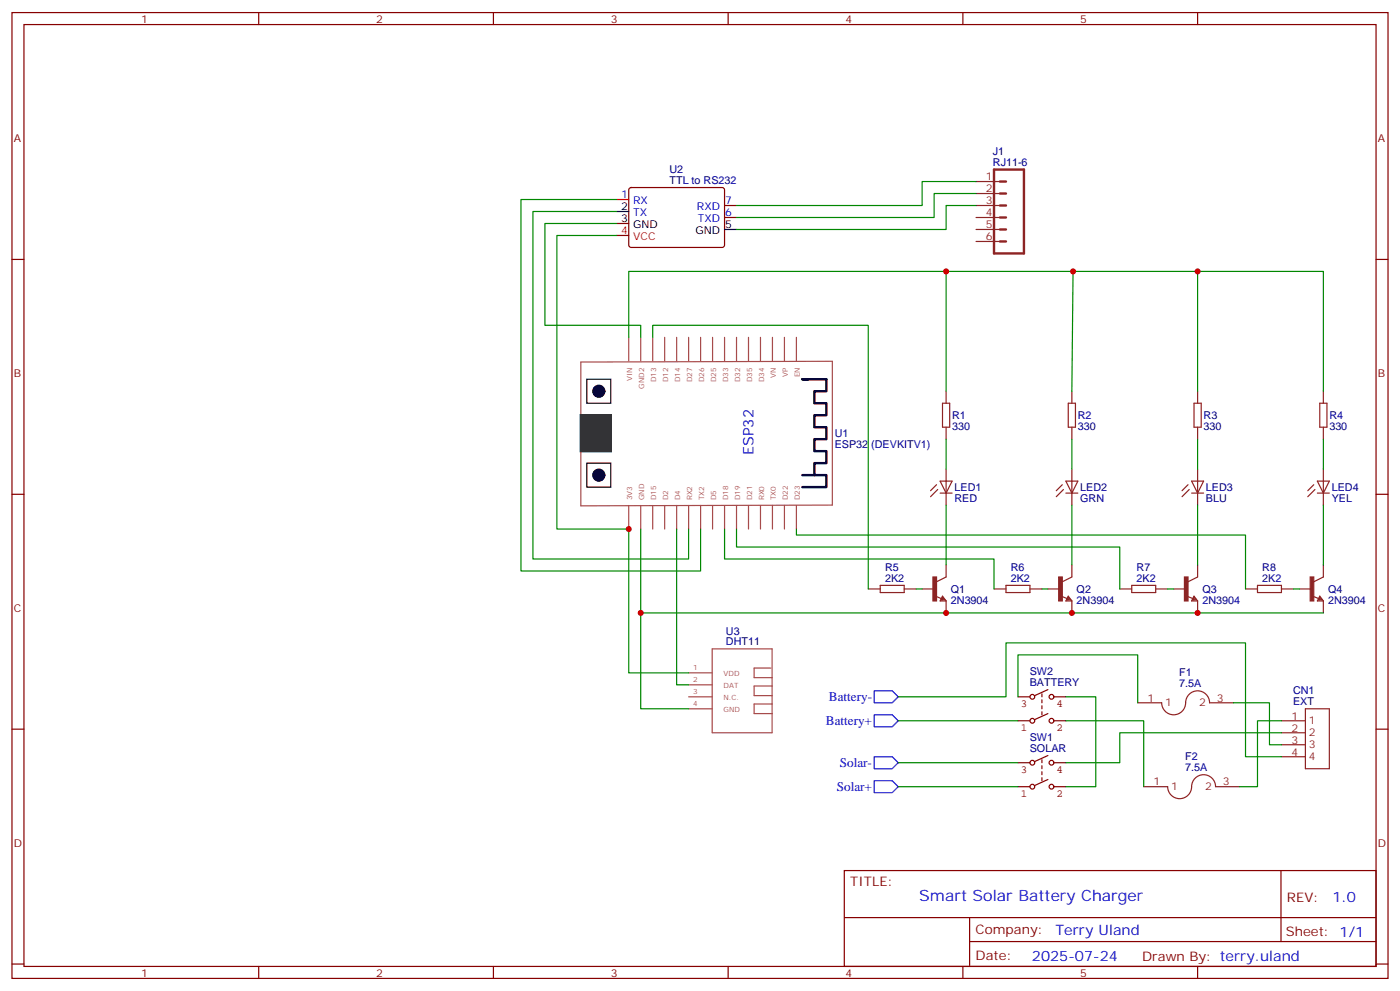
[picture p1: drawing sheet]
<svg xmlns="http://www.w3.org/2000/svg" width="412mm" height="292mm" viewBox="0 0 412 292" stroke-linecap="round" stroke-linejoin="round" font-family="sans-serif">
<g fill="none" stroke="#870000" stroke-width=".35">
<path d="M3.5 3.7h405.4v284.3h-405.4zM7.1 7.2h398.2v277.3h-398.2zM76.2 3.7v3.5M145.3 3.7v3.5M214.5 3.7v3.5M283.6 3.7v3.5M352.8 3.7v3.5M185.4 55.4l.5-.2 27.1 .1 .4 .6v16.5l-.7 .4h-27.1l-.4-.7v-16.2zM3.5 76.4h3.6M181.7 65.8h3.5M181.7 69.3h3.5M213.4 64h3.6"/>
<path d="M213.4 60.5h3.6M405.3 76.4h3.6M3.5 145.5h3.6M405.3 145.5h3.6M3.5 214.7h3.6M405.3 214.7h3.6M248.7 256.3h156.6v28.2h-156.6zM377.3 256.3v20.9M248.7 270.1h156.5M285.6 277.2h119.6M285.6 270.1v14.2M3.5 283.8h3.6"/>
<path d="M76.2 284.5v3.5M145.3 284.5v3.5M214.5 284.5v3.5M283.6 284.5v3.5M352.8 284.5v3.5M405.3 283.8h3.6"/>
</g>
<g fill="none" stroke="#a64a4a" stroke-width=".35">
<path d="M185.2 99.3v7M188.7 99.3v7M192.3 99.3v7M195.8 99.3v7M199.3 99.3v7M202.8 99.3v7M206.4 99.3v7M209.9 99.3v7M213.4 99.3v7M217 99.3v7M220.5 99.3v7M224 99.3v7"/>
<path d="M227.5 99.3v7M231.1 99.3v7M234.6 99.3v7M171.1 106.6l74.1-.2v42.3l-74.1 .2zM185.2 148.8v7M188.7 148.8v7M192.3 148.8v7M195.8 148.8v7M199.3 148.8v7M202.8 148.8v7M206.4 148.8v7M209.9 148.8v7"/>
<path d="M213.4 148.8v7M217 148.8v7M220.5 148.8v7M224 148.8v7M227.5 148.8v7M231.1 148.8v7M234.6 148.8v7M202.8 198.1h7M209.8 191h17.6v24.7h-17.6zM227.1 196.7h-5v2.8h5.3M202.8 201.6h7M202.8 205.1h7"/>
<path d="M202.8 208.7h7M227.4 202h-5.3v2.8h5.3M227.4 207.3h-5.3v2.8h5.3"/>
</g>
<path d="M171.1 122.2h8.8v10.6h-8.8z" fill="#333" stroke="#333" stroke-width=".71"/>
<path d="M181.7 62.3h3.5M213.4 67.6h3.6M172.9 111.7h7v7h-7zM172.9 136.3h7v7.1h-7z" fill="none" stroke="#000" stroke-width=".35"/>
<g fill="#000" stroke="#000" stroke-width=".35">
<circle cx="176.4" cy="115.2" r="1.76"/>
<circle cx="176.4" cy="139.9" r="1.76"/>
</g>
<path d="M238.1 111.7h-1.7h7v3.5h-3.5v3.5h3.5v3.5h-3.5v3.6h3.5v3.5h-3.5v3.5h3.5v3.5h-3.5v3.6h3.5v3.5h-7M236.4 139.9h3.5" fill="none" stroke="#000" stroke-width=".71"/>
<path d="M181.7 58.7h3.5" fill="none" stroke="#f00" stroke-width=".35"/>
<g fill="none" stroke="#008700" stroke-width=".35">
<path d="M181.7 58.7h-28.2v109.4h52.9v-12.3M287.5 53.4h-15.9v7.1h-54.6M287.5 57h-12.3v7h-58.2M181.7 65.8h-21.2v30h28.2v3.5M181.7 69.3h-17.7v86.5h21.2v42.3h17.6M181.7 62.3h-24.7v102.3h45.8v-8.8M278.7 79.9v35.3M287.5 60.5h-8.8v7.1h-61.7M316.1 79.9l-.4 35.3M352.8 79.9v35.3M185.2 99.3v-19.4h204.6v35.3M192.3 99.3v-3.5h63.5v77.6"/>
<path d="M278.7 129.3v8.8M315.7 129.3v8.8M352.8 129.3v8.8M389.8 129.3v8.8M188.7 155.8v24.6h201.1M199.3 155.8v45.8h3.5M213.4 155.8v8.8h79.4v8.8M217 155.8v5.2h112.8v12.4M234.6 155.8v1.7h132.3v15.9M278.7 148.7v17.6M315.7 148.7v17.6M352.8 148.7v17.6"/>
<path d="M389.8 148.7v17.6M269.9 173.4h1.7M306.9 173.4h1.8M344 173.4h1.7M381 173.4h1.8M188.7 180.4v28.3h14.1M264.6 205.1h31.7v-15.8h70.6v33.5h10.6M264.6 212.2h35.3M299.9 205.1v-12.3h35.2v14.1M314 205.1h8.8v26.5h-8.8M314 212.2h22.9v19.4M363.4 206.9h10.5v12.4h3.6"/>
<path d="M377.5 212.2h-7.1v19.4h-5.3M377.5 215.7h-47.7v8.8h-15.8M264.6 224.5h35.3M264.6 231.6h35.3"/>
</g>
<g fill="none" stroke="#8c2424" stroke-width=".35">
<path d="M287.5 53.4h7.1M287.5 57h7.1M287.5 60.5h7.1M287.5 64h7.1M287.5 67.6h7.1M287.5 71.1h7.1M277.6 118.7h2.2v7.1h-2.2zM278.7 115.2v3.5M314.7 118.7h2.1v7.1h-2.1zM315.7 115.2v3.5M351.7 118.7h2.1v7.1h-2.1zM352.8 115.2v3.5"/>
<path d="M388.8 118.7h2.1v7.1h-2.1zM389.8 115.2v3.5M278.7 125.8v3.5M278.7 138.1v10.6M315.7 125.8v3.5M315.7 138.1v10.6M352.8 125.8v3.5M352.8 138.1v10.6M389.8 125.8v3.5M389.8 138.1v10.6M275.9 142.7l-1.8 1.8M276.2 144.1l-2.1 2.1"/>
<path d="M276.9 141.6h3.6l-1.8 3.6zM276.9 145.2h3.6M312.9 142.7l-1.8 1.8M313.3 144.1l-2.2 2.1M314 145.2h3.5M314 141.6h3.5l-1.8 3.6zM350 142.7l-1.8 1.8M350.3 144.1l-2.1 2.1M351 145.2h3.5M351 141.6h3.5l-1.7 3.6zM387 142.7l-1.8 1.8M387.3 144.1l-2.1 2.1"/>
<path d="M388.1 145.2h3.5M388.1 141.6h3.5l-1.8 3.6zM255.8 173.4h3.5M259.3 172.3h7v2.1h-7zM266.3 173.4h3.6M271.6 173.4h3.6M275.5 175.5l1.8 .7M277.6 176.2v.4M277.6 175.5l1.1 1.4h-1.8zM277.6 175.9l.7 .7h-1zM278.7 166.3v3.6l-2.8 1.4M278.7 176.9v3.5"/>
<path d="M292.8 173.4h3.5M296.3 172.3h7.1v2.1h-7.1zM303.4 173.4h3.5M308.7 173.4h3.5M312.6 175.5l1.7 .7M314.7 176.2v.4M314.7 175.5l1 1.4h-1.7zM314.7 175.9l.7 .7h-1.1zM315.7 166.3v3.6l-2.8 1.4M315.7 176.9v3.5M329.8 173.4h3.6M333.4 172.3h7v2.1h-7z"/>
<path d="M340.4 173.4h3.6M345.7 173.4h3.5M349.6 175.5l1.8 .7M351.7 176.2v.4M351.7 175.5l1.1 1.4h-1.8zM351.7 175.9l.7 .7h-1zM352.8 166.3v3.6l-2.8 1.4M352.8 176.9v3.5M366.9 173.4h3.5M370.4 172.3h7.1v2.1h-7.1zM377.5 173.4h3.5M382.8 173.4h3.5"/>
<path d="M386.6 175.5l1.8 .7M388.8 176.2v.4M388.8 175.5l1 1.4h-1.7zM388.8 175.9l.7 .7h-1.1zM389.8 166.3v3.6l-2.8 1.4M389.8 176.9v3.5M335.1 206.9h7.1a3.6 3.6 0 0 0 3.9 3.5 3.6 3.6 0 0 0 3.2-4.2 3.5 3.5 0 0 1 3.8-2.8 3.5 3.5 0 0 1 3.2 3.5h7.1M377.5 212.2h7M377.5 215.7h7M377.5 219.3h7M384.5 208.7h7.1v17.6h-7.1zM336.9 231.6h7.1a3.6 3.6 0 0 0 3.9 3.5 3.6 3.6 0 0 0 3.2-4.2 3.5 3.5 0 0 1 3.8-2.8 3.5 3.5 0 0 1 3.2 3.5h7"/>
<path d="M377.5 222.8h7"/>
</g>
<path d="M292.8 49.9h8.8v24.7h-8.8zM294.6 57h1.7M294.6 53.4h1.7M294.6 60.5h1.7M294.6 67.6h1.7M294.6 64h1.7M294.6 71.1h1.7" fill="none" stroke="#8c2424" stroke-width=".71"/>
<g fill="#8c2424" stroke="#8c2424" stroke-width=".35">
<path d="M274.8 169.9h1.1v7h-1.1z"/>
<path d="M311.9 169.9h1v7h-1z"/>
<path d="M348.9 169.9h1.1v7h-1.1z"/>
<path d="M385.9 169.9h1.1v7h-1.1z"/>
</g>
<g fill="none" stroke="#850000" stroke-width=".35">
<path d="M299.9 212.2h3.5M299.9 205.1h3.5M304.8 212.2a.71 .71 0 0 0-1-.6 .71 .71 0 0 0-.1 1.2 .71 .71 0 0 0 1.1-.5M304.8 205.1a.71 .71 0 0 0-1-.6 .71 .71 0 0 0-.1 1.2 .71 .71 0 0 0 1.1-.4M306.9 204.3v.8M306.9 206v.9M306.9 207.8v.9M306.9 209.6v.8M308.7 210.1l-3.9 1.7M308.7 203l-3.9 1.8M314 212.2h-3.6a.71 .71 0 0 0-1-.6 .71 .71 0 0 0-.1 1.2 .71 .71 0 0 0 1.1-.5M314 205.1h-3.6a.71 .71 0 0 0-1-.6 .71 .71 0 0 0-.1 1.2 .71 .71 0 0 0 1.1-.4"/>
<path d="M299.9 231.6h3.5M299.9 224.5h3.5M304.8 231.6a.71 .71 0 0 0-1-.6 .71 .71 0 0 0-.1 1.2 .71 .71 0 0 0 1.1-.5M304.8 224.5a.71 .71 0 0 0-1-.6 .71 .71 0 0 0-.1 1.2 .71 .71 0 0 0 1.1-.4M306.9 223.7v.8M306.9 225.4v.9M306.9 227.2v.9M306.9 229v.8M308.7 229.5l-3.9 1.7M308.7 222.4l-3.9 1.8M314 231.6h-3.6a.71 .71 0 0 0-1-.6 .71 .71 0 0 0-.1 1.2 .71 .71 0 0 0 1.1-.5M314 224.5h-3.6a.71 .71 0 0 0-1-.6 .71 .71 0 0 0-.1 1.2 .71 .71 0 0 0 1.1-.4"/>
</g>
<path d="M257.5 203.4h5.3l1.8 1.7-1.8 1.8h-5.3zM257.5 210.4h5.3l1.8 1.8-1.8 1.8h-5.3zM257.5 222.8h5.3l1.8 1.7-1.8 1.8h-5.3zM257.5 229.8h5.3l1.8 1.8-1.8 1.8h-5.3z" fill="none" stroke="#00f" stroke-width=".35"/>
<g fill="#c00">
<circle cx="278.7" cy="79.9" r=".88"/>
<circle cx="352.8" cy="79.9" r=".88"/>
<circle cx="316.1" cy="79.9" r=".88"/>
<circle cx="352.8" cy="180.4" r=".88"/>
<circle cx="315.7" cy="180.4" r=".88"/>
<circle cx="278.7" cy="180.4" r=".88"/>
<circle cx="188.7" cy="180.4" r=".88"/>
<circle cx="185.2" cy="155.8" r=".88"/>
</g>
<text font-size="4.6" fill="#00f" x="270.8" y="265.3">Smart Solar Battery Charger</text>
<g font-size="4.2" fill="#00f">
<text x="221.9" y="134" transform="rotate(-90 221.9 134)">ESP32</text>
<text x="392.5" y="265.6">1.0</text>
<text x="310.9" y="275.1">Terry Uland</text>
<text x="304" y="282.9">2025-07-24</text>
</g>
<g font-size="3.9" fill="#00f">
<text x="244.2" y="206.4">Battery-</text>
<text x="243.3" y="213.4">Battery+</text>
<text x="247.4" y="225.8">Solar-</text>
<text x="246.5" y="232.8">Solar+</text>
</g>
<g font-size="3.9" fill="#800">
<text x="250.5" y="260.9">TITLE:</text>
<text x="379.1" y="265.6">REV:</text>
<text x="287.4" y="275.1">Company:</text>
<text x="378.7" y="275.7">Sheet: 1/1</text>
<text x="287.4" y="282.8">Date:</text>
<text x="336.4" y="282.8">Drawn By: terry.uland</text>
</g>
<g font-size="3.2" fill="#800">
<text x="41.6" y="6.7">1</text>
<text x="110.8" y="6.7">2</text>
<text x="179.9" y="6.7">3</text>
<text x="249.1" y="6.7">4</text>
<text x="318.2" y="6.7">5</text>
<text x="4.1" y="41.8">A</text>
<text x="405.9" y="41.8">A</text>
<text x="4.1" y="110.9">B</text>
<text x="405.9" y="110.9">B</text>
<text x="4.1" y="180.1">C</text>
<text x="405.9" y="180.1">C</text>
<text x="4.1" y="249.2">D</text>
<text x="405.9" y="249.2">D</text>
<text x="41.6" y="287.5">1</text>
<text x="110.8" y="287.5">2</text>
<text x="179.9" y="287.5">3</text>
<text x="249.1" y="287.5">4</text>
<text x="318.2" y="287.5">5</text>
</g>
<g font-size="3.2" fill="#000080">
<text x="292.5" y="45.6">J1</text>
<text x="197.2" y="50.8">U2</text>
<text x="292.5" y="48.9">RJ11-6</text>
<text x="197.2" y="54">TTL to RS232</text>
<text x="280.5" y="123.4">R1</text>
<text x="317.5" y="123.4">R2</text>
<text x="354.5" y="123.4">R3</text>
<text x="391.6" y="123.4">R4</text>
<text x="245.9" y="131.8">ESP32 (DEVKITV1)</text>
<text x="245.9" y="128.7">U1</text>
<text x="280.5" y="126.6">330</text>
<text x="317.5" y="126.6">330</text>
<text x="354.5" y="126.6">330</text>
<text x="391.6" y="126.6">330</text>
<text x="281.2" y="147.8">RED</text>
<text x="281.2" y="144.5">LED1</text>
<text x="318.2" y="147.8">GRN</text>
<text x="318.2" y="144.5">LED2</text>
<text x="355.2" y="147.8">BLU</text>
<text x="355.2" y="144.5">LED3</text>
<text x="392.3" y="147.8">YEL</text>
<text x="392.3" y="144.5">LED4</text>
<text x="260.7" y="171.3">2K2</text>
<text x="260.7" y="168">R5</text>
<text x="297.8" y="171.3">2K2</text>
<text x="297.8" y="168">R6</text>
<text x="334.8" y="171.3">2K2</text>
<text x="334.8" y="168">R7</text>
<text x="371.8" y="171.3">2K2</text>
<text x="371.8" y="168">R8</text>
<text x="280.1" y="177.8">2N3904</text>
<text x="280.1" y="174.5">Q1</text>
<text x="317.1" y="177.8">2N3904</text>
<text x="317.1" y="174.5">Q2</text>
<text x="354.2" y="177.8">2N3904</text>
<text x="354.2" y="174.5">Q3</text>
<text x="391.2" y="177.8">2N3904</text>
<text x="391.2" y="174.5">Q4</text>
<text x="213.8" y="190">DHT11</text>
<text x="213.8" y="186.9">U3</text>
<text x="303.4" y="202">BATTERY</text>
<text x="303.4" y="198.7">SW2</text>
<text x="347.3" y="202.2">7.5A</text>
<text x="347.3" y="199">F1</text>
<text x="380.9" y="207.5">EXT</text>
<text x="380.9" y="204.3">CN1</text>
<text x="303.4" y="221.4">SOLAR</text>
<text x="303.4" y="218.1">SW1</text>
<text x="349.1" y="226.9">7.5A</text>
<text x="349.1" y="223.7">F2</text>
</g>
<g font-size="3.2" fill="#8d2323">
<text x="290.4" y="53.1">1</text>
<text x="290.4" y="56.6">2</text>
<text x="290.4" y="60.1">3</text>
<text x="290.4" y="63.7">4</text>
<text x="290.4" y="67.2">5</text>
<text x="290.4" y="70.7">6</text>
<text x="338.1" y="206.6">1</text>
<text x="343.3" y="208">1</text>
<text x="353.2" y="208">2</text>
<text x="358.4" y="206.6">3</text>
<text x="380.4" y="211.8">1</text>
<text x="380.4" y="215.4">2</text>
<text x="385.6" y="213.3">1</text>
<text x="380.4" y="218.9">3</text>
<text x="385.6" y="216.8">2</text>
<text x="385.6" y="220.3">3</text>
<text x="380.4" y="222.4">4</text>
<text x="385.6" y="223.8">4</text>
<text x="339.8" y="231.2">1</text>
<text x="345" y="232.7">1</text>
<text x="355" y="232.7">2</text>
<text x="360.2" y="231.2">3</text>
</g>
<g font-size="3.2" fill="#00f">
<text x="183" y="58.4">1</text>
<text x="186.5" y="60.1">RX</text>
<text x="186.5" y="63.7">TX</text>
<text x="205.3" y="61.9">RXD</text>
<text x="205.5" y="65.4">TXD</text>
<text x="213.6" y="63.7">6</text>
<text x="213.6" y="60.1">7</text>
</g>
<g font-size="3.2">
<text x="183" y="61.9">2</text>
<text x="183" y="65.4">3</text>
<text x="186.5" y="67.2">GND</text>
<text x="204.8" y="69">GND</text>
<text x="213.6" y="67.2">5</text>
</g>
<g font-size="3.2" fill="#f00">
<text x="183" y="69">4</text>
<text x="186.5" y="70.7">VCC</text>
</g>
<g font-size="3.2" fill="#840000">
<text x="300.7" y="208.1">3</text>
<text x="311.3" y="208.1">4</text>
<text x="300.7" y="215.2">1</text>
<text x="311.3" y="215.2">2</text>
<text x="300.7" y="227.5">3</text>
<text x="311.3" y="227.5">4</text>
<text x="300.7" y="234.6">1</text>
<text x="311.3" y="234.6">2</text>
</g>
<g font-size="2.1" fill="#a54b4b">
<text x="186.2" y="112.1" transform="rotate(-90 186.2 112.1)">VIN</text>
<text x="193.3" y="112.5" transform="rotate(-90 193.3 112.5)">D13</text>
<text x="196.8" y="112.5" transform="rotate(-90 196.8 112.5)">D12</text>
<text x="200.4" y="112.5" transform="rotate(-90 200.4 112.5)">D14</text>
<text x="203.9" y="112.5" transform="rotate(-90 203.9 112.5)">D27</text>
<text x="207.4" y="112.5" transform="rotate(-90 207.4 112.5)">D26</text>
<text x="210.9" y="112.5" transform="rotate(-90 210.9 112.5)">D25</text>
<text x="214.5" y="112.5" transform="rotate(-90 214.5 112.5)">D33</text>
<text x="218" y="112.5" transform="rotate(-90 218 112.5)">D32</text>
<text x="221.5" y="112.5" transform="rotate(-90 221.5 112.5)">D35</text>
<text x="225.1" y="112.5" transform="rotate(-90 225.1 112.5)">D34</text>
<text x="228.6" y="111.2" transform="rotate(-90 228.6 111.2)">VN</text>
<text x="232.1" y="110.9" transform="rotate(-90 232.1 110.9)">VP</text>
<text x="235.6" y="111.1" transform="rotate(-90 235.6 111.1)">EN</text>
<text x="189.8" y="114.4" transform="rotate(-90 189.8 114.4)">GND2</text>
<text x="186.2" y="147.3" transform="rotate(-90 186.2 147.3)">3V3</text>
<text x="189.8" y="147.3" transform="rotate(-90 189.8 147.3)">GND</text>
<text x="193.3" y="147.3" transform="rotate(-90 193.3 147.3)">D15</text>
<text x="196.8" y="147.3" transform="rotate(-90 196.8 147.3)">D2</text>
<text x="200.4" y="147.3" transform="rotate(-90 200.4 147.3)">D4</text>
<text x="203.9" y="147.3" transform="rotate(-90 203.9 147.3)">RX2</text>
<text x="207.4" y="147.3" transform="rotate(-90 207.4 147.3)">TX2</text>
<text x="210.9" y="147.3" transform="rotate(-90 210.9 147.3)">D5</text>
<text x="214.5" y="147.3" transform="rotate(-90 214.5 147.3)">D18</text>
<text x="218" y="147.3" transform="rotate(-90 218 147.3)">D19</text>
<text x="221.5" y="147.3" transform="rotate(-90 221.5 147.3)">D21</text>
<text x="225.1" y="147.3" transform="rotate(-90 225.1 147.3)">RX0</text>
<text x="228.6" y="147.3" transform="rotate(-90 228.6 147.3)">TX0</text>
<text x="232.1" y="147.3" transform="rotate(-90 232.1 147.3)">D22</text>
<text x="235.6" y="147.3" transform="rotate(-90 235.6 147.3)">D23</text>
<text x="204.2" y="197.4">1</text>
<text x="204.2" y="200.9">2</text>
<text x="213.2" y="199.1">VDD</text>
<text x="213.2" y="202.7">DAT</text>
<text x="204.2" y="204.4">3</text>
<text x="204.2" y="208">4</text>
<text x="213.2" y="206.2">N.C.</text>
<text x="213.2" y="209.7">GND</text>
</g>
</svg>
